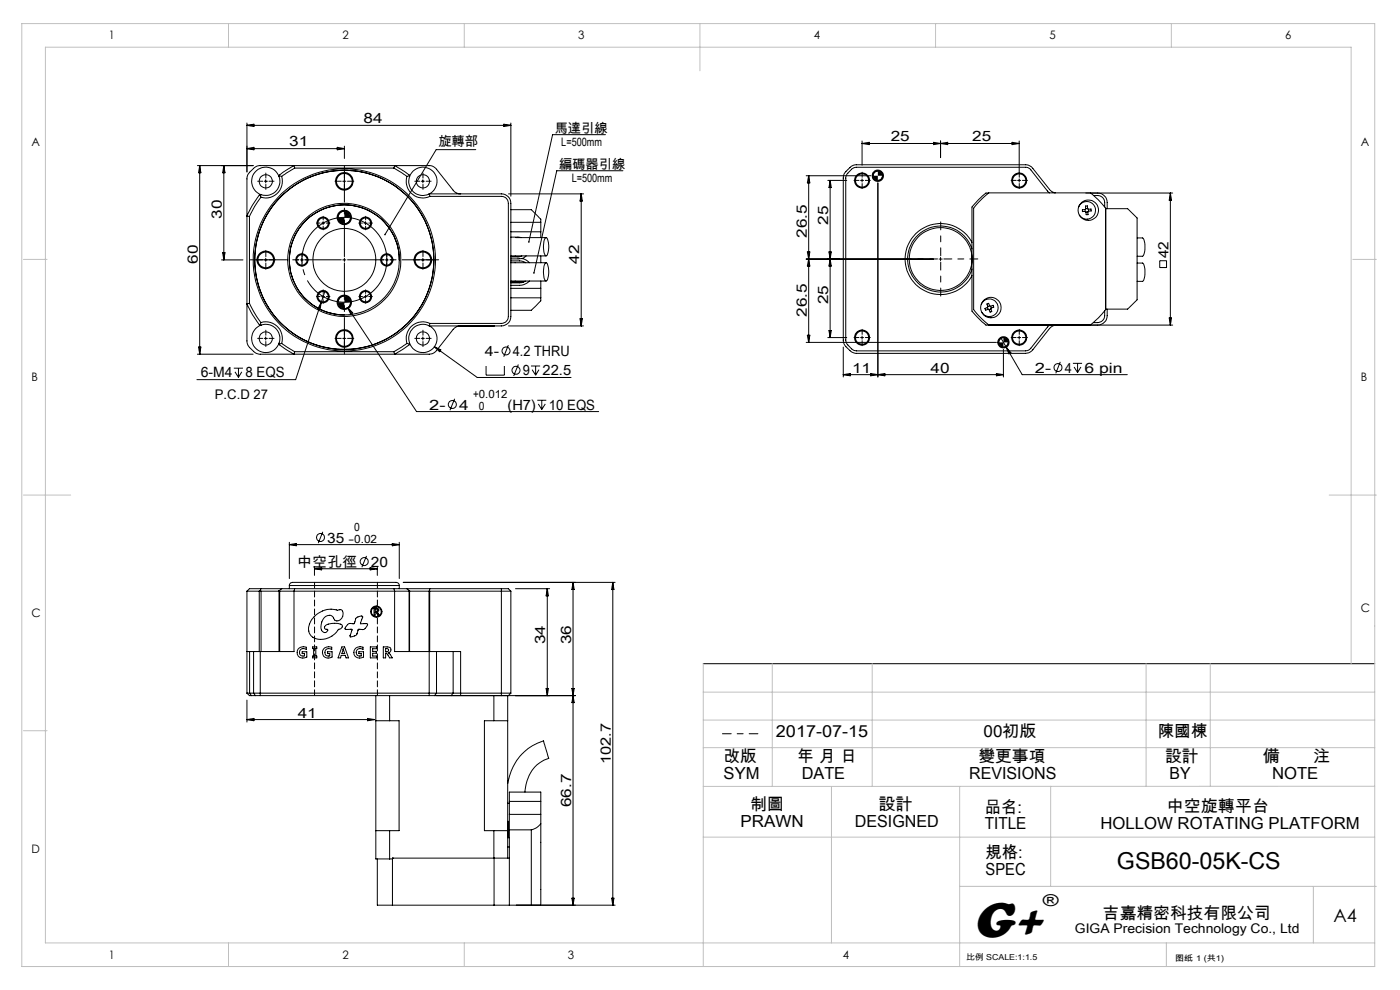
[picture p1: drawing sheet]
<svg xmlns="http://www.w3.org/2000/svg" width="297mm" height="210mm" viewBox="0 0 297 210" stroke-linecap="round" stroke-linejoin="round" font-family="sans-serif">
<g fill="none" stroke="#000" stroke-width=".21">
<path d="M41.9 35.1h11.8M42.4 35.1v40M42.4 35.1l.2 1.5h-.5zM47.5 35.1l.2 1.5h-.5zM47.5 35.1v20M52.4 26.1v10.4M52.4 26.6l1.5-.3v.5zM52.4 26.6h56M52.4 31.5h20.7M52.4 31.5l1.5-.3v.6zM56.1 38.4h.6M56.4 38.1v.7"/>
<path d="M59.2 37.5a2.99 2.99 0 0 1-.7 3.1 2.99 2.99 0 0 1-3.1 .7M59.2 37.3v.2M59.2 37.5a3 3 0 0 0-5-1.1 3 3 0 0 0 1.2 4.9M59.2 37.3l.6 .1M59.8 37.4a3.5 3.5 0 0 1-4.4 4.4M62.5 35.7l-2.7 1.7M62.5 35.7l-.1-.6-2.4 1.4-.8 .8M62.5 35.7h21.1M71.5 31.2l1.6 .3-1.6 .3zM72.7 38.4h.7M73.1 38.1v.7M73.1 31v2.6"/>
<path d="M83.6 35.7l2.7 1.7M83.6 35.7l.1-.6 2.3 1.4 .9 .8M86.3 37.4a3.5 3.5 0 0 0 1.1 3.7 3.5 3.5 0 0 0 3.8 .6M86.9 37.3v.2M86.9 37.5a2.99 2.99 0 0 0 .8 3.2 2.99 2.99 0 0 0 3.3 .5M86.9 37.5a3 3 0 0 1 4.8-1.3 3 3 0 0 1-.7 5M86.9 37.3l-.6 .1M89.4 38.4h.6M89.7 38.1v.7M100.9 31.7h-8.4l-10.8 18.1M106.9 26.3l1.5 .3-1.5 .2zM108.4 26.1v15.5"/>
<path d="M128.4 28.6h-11.2l-5 22.7M132.2 36.2h-14.1l-4.8 21.7M171 37.3h13.7M171.6 37.3v35.3M171.6 37.3l.2 1.5h-.5zM175.6 38.3h4M176.1 38.3v33.3M176.1 38.3l.3 1.5h-.5zM182.6 38.3h.6M182.9 29.9v5.2M182.9 38v.6M182.9 30.4h33.3"/>
<path d="M182.9 30.4l1.5-.2v.5zM186.2 36.3a1.02 1.02 0 0 0-1 1M186.2 38.8v41.2M187.2 37.3v.1a.96 .96 0 0 1-1 .9M198 30.2l1.5 .2-1.5 .3zM199.5 29.9v3.5M199.5 30.4l1.5-.2v.5zM214.7 30.2l1.5 .2-1.5 .3zM215.9 38.3h.6M216.2 29.9v6.9M216.2 38v.6M47 55.1h4.5"/>
<path d="M47.2 53.6h.5l-.2 1.5zM52.9 45.9v18.4M55.2 41.3h.2M55.2 41.3l-.2 .1a19.8 19.8 0 0 0-2.6 4.4l.5 .1M55.2 41.3l.2 .5M55.4 41.8l-1.4 2-1.1 2.1M56.1 55.1h.6M56.4 54.8v.6M63.7 55.1h.7M64 54.8v.6M68.2 47.3h.7M68.5 47v.7"/>
<path d="M72.7 55.1h.7M73.1 44.8a1.33 1.33 0 0 0-1.4 1.3M73.1 54.8v.6M74.4 46.1a1.33 1.33 0 0 1-1.3 1.4M77.2 47.3h.7M77.5 47v.7M81.7 55.1h.7M82.1 54.8v.6M84.7 55.1a11.7 11.7 0 0 0-11.7-11.6 11.7 11.7 0 0 0-11.6 11.7 11.7 11.7 0 0 0 11.7 11.6M89.4 55.1h.6M89.7 54.8v.6M91.1 41.1h15.3a1.99 1.99 0 0 1 2 2v24a1.99 1.99 0 0 1-2 2h-15.3"/>
<path d="M91.1 41.1l-.1 .1M91.1 41.1l.1 .6M91.2 41.7h15.2a1.45 1.45 0 0 1 1.4 1.4v24a1.51 1.51 0 0 1-1.4 1.5h-15.2M97.7 41.1a2.08 2.08 0 0 1-1.6-.8l-3.5-4.4a1.94 1.94 0 0 0-1.5-.8h-35.9a1.78 1.78 0 0 0-1.4 .6l-1.2 1.3-.2 .8v34.7l.3 .9 1.1 1.1a1.78 1.78 0 0 0 1.4 .6h35.9a1.94 1.94 0 0 0 1.5-.7l3.5-4.5a1.91 1.91 0 0 1 1.6-.8M107.9 41.1h15.9M108.4 54.3h7.5M108.4 59.6h7.5M108.4 55.7h7.5M108.4 50.3l2.2 .1M108.4 55.3a5 5 0 0 1 3 .3l.1 .1M108.4 44.5h4.3l1.5 1.4a1.19 1.19 0 0 1 .5 1.2v.1M108.4 49.2h6.3"/>
<path d="M108.4 47.2h6.3M108.4 59.8h2.7M109.4 50.4h6.5M110.7 54.3l-.8 .2h-1.5M110.8 54.8l.8 .4 .7 .5M110.8 54.8l-2.4 .1M111.5 59.6l-.1 .1a4.4 4.4 0 0 1-3 .3M111.6 54.3l-.8 .5M112.3 59.6l-.8 .6a5 5 0 0 1-3.1 .3M114.7 47.2v3.2M114.7 54.3v1.4M114.7 59.6v3.6"/>
<path d="M115.6 50.5l.3-.1a3.5 3.5 0 0 1 .3 3.4l-.2 .4a1.15 1.15 0 0 1-.7-1.3 4.3 4.3 0 0 1 .3-2.4zM115.7 55.8l.2-.1a3.6 3.6 0 0 1 .3 3.4l-.2 .5a1.07 1.07 0 0 1-.7-1.4v-.4a2.98 2.98 0 0 1 .4-2zM123.3 41.1v28M123.3 41.1l.2 1.5h-.5zM171 55h27M171.3 53.4h.5l-.2 1.6zM171.6 55l.2 1.4h-.5zM175.9 53.4h.5l-.3 1.6zM176.1 55l.3 1.4h-.5zM199.2 55h.7M199.5 54.6v.7M206.2 51.4a7.5 7.5 0 0 0-11.4-2.3 7.5 7.5 0 0 0 0 11.7 7.5 7.5 0 0 0 11.4-2.4"/>
<path d="M206.2 52.8a7 7 0 0 0-10.8-3.5 7 7 0 0 0 0 11.3 7 7 0 0 0 10.8-3.5M209.7 40.9h-.5l-.8 .7-2.2 2.3v22.1l3 3h39.6M222.6 40.9l-4-5-.9-.4h-36.1l-.8 .3-1.1 1.1-.3 .7v34.7l.3 .8 1 .9 .5 .3 .5 .1h35.9l.6-.1 .5-.4 4-4.9M223.9 40.9l-1.1-.6-3.7-4.6a2.08 2.08 0 0 0-1.5-.7h-35.9a1.78 1.78 0 0 0-1.4 .6l-1.2 1.2-.2 .8v34.7l.2 .8 .4 .4 1.1 1.1 .9 .4h36.1a2.08 2.08 0 0 0 1.5-.8l3.5-4.5a1.91 1.91 0 0 1 1.6-.7M228.8 43.9a1.87 1.87 0 0 1 2.8-.9 1.87 1.87 0 0 1 .3 2.9 1.87 1.87 0 0 1-2.9-.3M230.2 44.4v.5M230.3 43.7h.4a.48 .48 0 0 0 0 .5 .48 .48 0 0 0 .5 .2 .2 .2 0 0 1 .3 .2 .2 .2 0 0 1-.3 .2 .47 .47 0 0 0-.4 .2 .47 .47 0 0 0 0 .5h-.4a.51 .51 0 0 0-.1-.6 .51 .51 0 0 0-.6 0l-.1-.4a.49 .49 0 0 0 .7-.1 .49 .49 0 0 0 0-.6zM230.3 44.3h.4M230.4 40.9h18.4M230.8 44.9l-.4 .1M230.9 44.4v.4M232 41.5a1.73 1.73 0 0 1 2.4 1.5v.9"/>
<path d="M232.9 40.9a2.05 2.05 0 0 1 2 2.1v1.3M234.6 44.3h4.6l2 1.9v17.4l-2 2h-4.6M241.2 55.8h1.2a3.6 3.6 0 0 1 .3 3.4l-.2 .4-1.3 .1M241.2 50.5h1.2a3.5 3.5 0 0 1 .3 3.3l-.2 .5-1.3 .1M246 55.3h1.5v1.5h-1.5zM248.3 40.9v28.1M248.3 40.9l.2 1.6h-.5zM41.9 75.1h11.8M42.1 73.6h.5l-.2 1.5zM49.6 78.1h1.9M49.8 78.9l.8 1.1M50.6 78.1v1.9"/>
<path d="M51.3 78.9l-.7 1.1M52.9 64.3l1.1 2.1 1.4 2M52.9 64.3l-.5 .1a17.7 17.7 0 0 0 2.8 4.6M55.2 69h.2M55.4 68.4a3.5 3.5 0 0 1 4.4 4.4M55.4 68.4l-.2 .6M55.4 69a2.99 2.99 0 0 1 3.1 .7 2.99 2.99 0 0 1 .7 3.1M55.4 69a3 3 0 0 0-1.2 4.9 3 3 0 0 0 5-1.1M56.1 71.8h.6M56.4 71.5v.6M59.2 72.8v.2M59.2 73l1.2 1 2 1.1 .1-.5"/>
<path d="M59.8 72.8l2.7 1.8M59.8 72.8l-.6 .2M62.5 74.6h21.1M68.1 64.2l-5.4 16.3h-20.9M68.1 64.2l-.2 1.5-.5-.2zM68.2 62.9h.7M68.5 62.6v.6M69 61.7l-.9 2.5M72.7 71.8h.7M73.1 62.8a1.33 1.33 0 0 0-1.4 1.3M73.1 71.5v.6M73.8 65.3l14.6 22h38.6"/>
<path d="M73.8 65.3l1 1-.4 .3zM74.4 64.1a1.33 1.33 0 0 1-1.3 1.4M77.2 62.9h.7M77.5 62.6v.6M86.3 72.8l-2.7 1.8M86.3 72.8l.6 .2M86.9 72.8v.2M86.9 73l-1.2 1-2 1.1-.1-.5M89.4 71.8h.6M89.7 71.5v.6M91 69.1a2.99 2.99 0 0 0-3.3 .5 2.99 2.99 0 0 0-.8 3.2M91 69.1a3 3 0 0 1 .7 4.9 3 3 0 0 1-4.8-1.2"/>
<path d="M91 69.1h.1M91.2 68.6a3.5 3.5 0 0 0-3.8 .5 3.5 3.5 0 0 0-1.1 3.7M91.2 68.6l-.1 .5M92.1 73.5l9.1 6.6h19.9M92.1 73.5l1.4 .7-.3 .4zM103.1 77.6v2h3.9v-2M104.8 69.1v.1M107.8 73.2l-.9 2.5M107.9 69.1h15.9M108.4 61.2h6.3M108.4 63.2h6.3M110 77.3l-1 2.5"/>
<path d="M112.6 77.6h2M112.9 78.4l.7 1.2M113.6 77.6v2M114.3 78.4l-.7 1.2M114.7 63.2a1.17 1.17 0 0 1-.5 1.2l-1.5 1.4h-4.3M123 67.6h.5l-.2 1.5zM171 72.6h40.4M171.3 71.1h.5l-.2 1.5zM175.6 71.6h4M175.9 70.1h.5l-.3 1.5zM178.9 73.6v6.4M178.9 79.5l1.5-.3v.5z"/>
<path d="M182.6 71.6h.6M182.9 71.3v.7M184.7 79.2l1.5 .3-1.5 .2zM186.2 79.5l1.5-.3v.5zM208.2 64.5a1.87 1.87 0 0 1 2.7-.7 1.87 1.87 0 0 1 .3 2.8 1.87 1.87 0 0 1-2.9-.3M209.4 64.5l.3-.2a.5 .5 0 0 0 .7 .6 .22 .22 0 0 1 .4 .1 .22 .22 0 0 1-.3 .3 .47 .47 0 0 0-.1 .8l-.3 .1a.55 .55 0 0 0-.7-.5 .24 .24 0 0 1-.4-.1 .24 .24 0 0 1 .3-.3l.2-.2zM209.5 65.2l.1 .4M209.8 68.9l-2.2-1.9-1-1.3v-21.5l.3-.5 2.9-2.8h21.5l1.7 1.5 1.6 1.8v21.5l-1.6 1.7-1.8 1.6M209.9 64.9l-.4 .1M210.1 65l.2 .4M210.2 65.5l-.4 .2M211.4 79.2l1.5 .3-1.5 .2z"/>
<path d="M212.3 71.6l1.2 2.1M212.9 71.6h-.2a.97 .97 0 0 0-.8 1M212.9 74.1v5.9M212.9 79.5h-34M213.5 73.7l3.4 5.8h22.2M213.5 73.7l1 1.1-.5 .3zM213.9 72.6v.2a.97 .97 0 0 1-1 .8M215.9 71.6h.6M216.2 71.3v.7M224.9 76.8l-.9 2.4M227.6 77.1h2M227.9 77.8l.7 1.2"/>
<path d="M228.6 77.1v1.9M229.3 77.8l-.7 1.2M234.4 66a1.97 1.97 0 0 1-.7 2.2l-.5 .2h-1.2M234.9 65.6a3.1 3.1 0 0 1-.6 2.8l-.7 .4-.7 .2M248 67.4h.5l-.2 1.6zM96.4 84.6l-.9 2.4M114 84.9h1.9M114.2 85.7l.7 1.1M114.9 84.9v1.9M115.7 85.7l-.8 1.1M61.4 115v7.7M61.4 115.5h23.3"/>
<path d="M61.4 115.5l1.5-.2v.5zM68.5 112.8l-1 2.4M77.8 117.9l-1 2.4M83.2 115.3l1.5 .2-1.5 .3zM84.7 115v7.7M52.4 138.2h.6M52.4 125.4h2.6M52.4 125.4v21.6M53 138.2v8.8M53 138.2h.8M53.8 138.2h1.4M53.8 138.2v8.8"/>
<path d="M55 125.4v12.8M55.2 125.3l.2 .1M55.2 125.3l-.2 .1M55.2 138.2v9.4M55.4 124.9h4.4M55.4 124.9h-1.7a1.28 1.28 0 0 0-1.3 .5M55.4 124.9l-.2 .4M55.4 125.4h3.8M55.4 125.4v12.8M59.2 125.3l.1 .1M59.2 125.3v.1M59.2 125.4v12.8"/>
<path d="M59.3 125.4h3.1M59.3 125.4v12.8M59.8 124.9h2.7M59.8 124.9l-.6 .4M61.4 124.2a.97 .97 0 0 1 1.3-.7h21.3a.64 .64 0 0 1 .7 .7M61.4 124.2h23.3M61.4 124.2v.7M62.4 125.4v12.8h-7.2M62.4 125.4h21.3M62.5 124.9h21.1M62.5 124.9l-.1 .5M63.2 137.7a1.53 1.53 0 0 1 1.8-.4v.5a.84 .84 0 0 0-1.4 .3 .84 .84 0 0 0 1 1v-.5h-.5v-.4h1v1.2a1.27 1.27 0 0 1-1.7-.1 1.27 1.27 0 0 1-.2-1.6z"/>
<path d="M66.3 137.2h.9v.4h-.2v1.6h.2v.4h-.9v-.4h.2v-1.6h-.2zM66.6 130.8a4.6 4.6 0 0 1 5-1.3 .77 .77 0 0 1 .9-.1 .77 .77 0 0 1 .3 .9 1.24 1.24 0 0 1-1.8 1.2 1.21 1.21 0 0 0-1-1 1.21 1.21 0 0 0-1.2 .5 2.27 2.27 0 0 0-.3 3 .59 .59 0 0 0 .7 .1 .59 .59 0 0 0 .3-.6 .47 .47 0 0 1-.6-.5 2.63 2.63 0 0 1 2.8-.8l.7 .3a.52 .52 0 0 1-.1 .9l-.5 .1a4.3 4.3 0 0 1-5.4 1.7 2.57 2.57 0 0 1-.3-3.8zM66.7 120.1v2M66.7 120.6h13.3M66.7 120.6l1.5-.2v.5zM68.9 137.4a1.79 1.79 0 0 1 1.5-.1v.5a.83 .83 0 0 0-1.4 .3 .83 .83 0 0 0 1 1v-.5h-.5v-.4h.9v1.2a1.25 1.25 0 0 1-1.7-.2 1.25 1.25 0 0 1 .2-1.8zM72.5 137.2h.6l.8 2.4h-.5l-.2-.6h-.8l-.2 .6h-.5zM72.8 137.6l.3 1h-.6zM73.7 132.5l.6-.3a.73 .73 0 0 0 .7 .1 .73 .73 0 0 0 .4-.7 1.08 1.08 0 0 1 1.5-.9l-.5 1.5 1 .1a.35 .35 0 0 1 .6 .2 1.3 1.3 0 0 1-1.9 1l-.1 .1a1.31 1.31 0 0 1-1.7 1.4l.4-1.4-1.5-.2 .1-.4zM75 132.3h.1M75.5 137.4a1.71 1.71 0 0 1 1.5-.1v.5a.84 .84 0 0 0-1.4 .3 .84 .84 0 0 0 1 1v-.5h-.5v-.4h1v1.2a1.25 1.25 0 0 1-1.8-.2 1.25 1.25 0 0 1 .2-1.8zM78.5 120.4l1.5 .2-1.5 .3z"/>
<path d="M78.6 137.2h1.3v.4h-.8v.6h.7v.4h-.7v.6h.8v.4h-1.3zM79.3 129h.7l.3 .2v.4l-.3 .2 .4 .7h-.2l-.4-.6h-.2v.6h-.3zM79.6 129.2h.4v.4l-.4 .1zM80 120.1v2M81.3 137.2a1.5 1.5 0 0 1 1.6 .4 .7 .7 0 0 1-.5 .9l.8 1.1h-.5l-.5-.9-.2-.1h-.2v1h-.5zM81.8 137.6l.6 .2v.2l-.2 .2-.4 .1zM82.4 138.5h.1M83.6 124.9h2.7M83.6 124.9l.1 .5M83.7 125.4h3.1M83.7 125.4v12.8h7.4M84.7 124.2v.7"/>
<path d="M85.5 123.5h45M86.3 124.9h4.9M86.3 124.9l.6 .4M86.8 125.4v12.8M86.9 125.3l-.1 .1M86.9 125.4h4.1M86.9 125.3v12.9M91 125.4h.1M91 125.4v12.8M91.1 138.2h1.5M91.1 138.2v9.4M91.1 125.4h.1"/>
<path d="M91.2 125.4h17.2M91.2 125.4v12.8M91.2 124.9h15.2M91.2 124.9l-.1 .5M92.6 138.2h3.5M92.6 138.2v8.8M96.1 138.2h1.6v9.4M96.1 138.2v8.8M106.4 124.9h1.4l.6 .5M106.4 124.9v22.7h1.4l.6-.6M108.4 125.4v21.6M109.4 124.9h7.2"/>
<path d="M116.1 124.9v22.7M116.1 124.9l.2 1.5h-.4zM121.6 123.5l.2 1.6h-.5zM121.6 123.5v68.5M130 123.5v68.5M130 123.5l.2 1.6h-.4zM52.4 147h.6M52.4 147l.5 .6h.4M52.4 148.5v4.7M52.4 152.6l1.5-.2v.5zM52.4 152.6h27.1M53 147h.8"/>
<path d="M53 147l.3 .6M53.3 147.6h.9M53.8 147h38.8M53.8 147l.4 .6M54.2 147.6h1M55.2 147.6h35.9M78 152.4l1.5 .2-1.5 .3zM79.7 147.6v34.6h3M79.7 152.9h3M82.7 152.9h2v23.3h-2M82.7 147.6v5.3M91.1 147.6h1.1"/>
<path d="M92.2 147.6h29.9M92.6 147h3.5M92.6 147l-.4 .6M96.1 147h12.3M96.1 147l-.4 .6h.5M104.8 152.9h2.9M104.8 152.9h-2v23.3h2M105.4 147.6h-.6v5.3M107.7 147.6v34.4M115.9 146h.4l-.2 1.6zM121.3 146h.5l-.2 1.6zM121.6 147.6l.2 1.4h-.5z"/>
<path d="M149.2 140.8h142.4M79.7 176.2h3M82.7 176.2v6M104.8 176.2h2.9M104.8 176.2v15.8M107.7 174.6l.1 3.1M107.7 177.7h.4M107.7 179.7h.4M107.7 170.4h.4M107.7 166.1a11 11 0 0 1 7.6-8.9l1.1 3.7a7.6 7.6 0 0 0-5 7.1M107.8 174.2v.6M108.1 172.7v3.3"/>
<path d="M108.1 172.7v-4.7h6.6v4.7M108.1 176h4.6M108.1 176v16M108.1 172.7h6.6M108.1 170h6.6M112.7 176v16M114.7 172.7v2.1M114.7 174.8l-.9 .8-1.1 .4M114.7 174.8v17.2M80 182.2v9.8h3.3M82.7 182.2h.5M83.3 182h.1"/>
<path d="M83.3 182h24.8M83.3 192h21.5M83.3 182v10M104.8 192h3.3M108.1 192h22.4M121.3 190.5h.5l-.2 1.5zM129.8 190.5h.4l-.2 1.5z"/>
<circle cx="56.4" cy="38.5" r="1.4"/>
<circle cx="73" cy="38.5" r="1.67"/>
<circle cx="73" cy="38.5" r="1.86"/>
<circle cx="89.7" cy="38.5" r="1.4"/>
<circle cx="182.9" cy="38.3" r="1.59"/>
<circle cx="182.9" cy="38.3" r="1.4"/>
<circle cx="186.2" cy="37.3" r="1"/>
<circle cx="186.2" cy="37.3" r="1.2"/>
<circle cx="216.2" cy="38.3" r="1.59"/>
<circle cx="216.2" cy="38.3" r="1.4"/>
<circle cx="56.4" cy="55.1" r="1.66"/>
<circle cx="56.4" cy="55.1" r="1.88"/>
<circle cx="64" cy="55.1" r="1.3"/>
<circle cx="64.1" cy="55.1" r="1.1"/>
<circle cx="68.5" cy="47.3" r="1.1"/>
<circle cx="68.5" cy="47.3" r="1.3"/>
<circle cx="73" cy="55.1" r="19"/>
<circle cx="73" cy="55.1" r="12"/>
<circle cx="73" cy="46.1" r="1.32"/>
<circle cx="73" cy="55.1" r="11.7"/>
<circle cx="73" cy="55.1" r="6.7"/>
<circle cx="73" cy="46.1" r="1.53"/>
<circle cx="73.1" cy="55.1" r="19.3"/>
<circle cx="77.5" cy="47.3" r="1.1"/>
<circle cx="77.5" cy="47.3" r="1.3"/>
<circle cx="82" cy="55.1" r="1.1"/>
<circle cx="82.1" cy="55.1" r="1.3"/>
<circle cx="89.7" cy="55.1" r="1.87"/>
<circle cx="89.7" cy="55.1" r="1.66"/>
<circle cx="199.5" cy="55" r="6.7"/>
<circle cx="230.9" cy="44.6" r="2.17"/>
<circle cx="56.4" cy="71.8" r="1.41"/>
<circle cx="68.5" cy="62.9" r="1.1"/>
<circle cx="68.5" cy="62.9" r="1.3"/>
<circle cx="73" cy="64.1" r="1.33"/>
<circle cx="73" cy="71.8" r="1.67"/>
<circle cx="73" cy="64.1" r="1.54"/>
<circle cx="73" cy="71.8" r="1.86"/>
<circle cx="77.5" cy="62.9" r="1.1"/>
<circle cx="77.5" cy="62.9" r="1.3"/>
<circle cx="89.7" cy="71.8" r="1.41"/>
<circle cx="107.3" cy="74.4" r=".85"/>
<circle cx="109.5" cy="78.5" r=".85"/>
<circle cx="182.9" cy="71.6" r="1.6"/>
<circle cx="182.9" cy="71.6" r="1.41"/>
<circle cx="210.2" cy="65.2" r="2.16"/>
<circle cx="212.9" cy="72.6" r="1.2"/>
<circle cx="212.9" cy="72.6" r="1"/>
<circle cx="216.2" cy="71.6" r="1.6"/>
<circle cx="216.2" cy="71.6" r="1.41"/>
<circle cx="224.4" cy="78" r=".85"/>
<circle cx="96" cy="85.8" r=".85"/>
<circle cx="68" cy="114" r=".83"/>
<circle cx="77.3" cy="119.1" r=".84"/>
<circle cx="79.8" cy="129.7" r="1.06"/>
<circle cx="79.8" cy="129.7" r="1.2"/>
</g>
<path d="M81.7 52.5a9 9 0 0 0-15-3.7 9 9 0 0 0 3.8 14.9 9 9 0 0 0 11.4-10.4l-.2-.8" fill="none" stroke="#000" stroke-width=".21" stroke-dasharray="30.5 1.3 1.3 1.3" stroke-dashoffset="4.1" stroke-linecap="butt"/>
<g fill="none" stroke="#000" stroke-width=".21" stroke-dasharray="30.5 1.3 1.3 1.3">
<path d="M55.7 38.4h-1M56.4 37.8v-1.1M56.4 39.1v1.1M57.1 38.4h1M72.4 38.4h-1.3M73.1 37.8v-1.4M73.1 39.1v1.3M73.7 38.4h1.4M89.1 38.4h-1.1M89.7 37.8v-1.1M89.7 39.1v1.1M90.4 38.4h1.1"/>
<path d="M182.2 38.3h-1M182.9 37.6v-1.1M182.9 38.9v1.1M183.6 38.3h1M215.6 38.3h-1.1M216.2 37.6v-1.1M216.2 38.9v1.1M216.9 38.3h1.1M55.7 55.1h-1.3M56.4 54.4v-1.3M56.4 55.8v1.3M57.1 55.1h1.3"/>
<path d="M63.4 55.1h-.8M64.1 54.4v-.7M64.1 55.8v.7M64.7 55.1h.8M67.9 47.3h-.8M68.6 46.6v-.7M68.6 48v.7M69.2 47.3h.8M76.9 47.3h-.8M77.6 46.6v-.7M77.6 48v.7M78.2 47.3h.8"/>
<path d="M81.4 55.1h-.8M82.1 54.4v-.7M82.1 55.8v.7M82.7 55.1h.8M89.1 55.1h-1.4M89.7 54.4v-1.3M89.7 55.8v1.3M90.4 55.1h1.3M55.7 71.8h-1M56.4 71.1v-1.1M56.4 72.4v1.1M57.1 71.8h1"/>
<path d="M67.9 62.9h-.8M68.6 62.2v-.7M68.6 63.6v.7M69.2 62.9h.8M72.4 71.8h-1.3M73.1 71.1v-1.3M73.1 72.4v1.4M73.7 71.8h1.4M76.9 62.9h-.8M77.6 62.2v-.7M77.6 63.6v.7M78.2 62.9h.8"/>
<path d="M89.1 71.8h-1.1M89.7 71.1v-1.1M89.7 72.4v1.1M90.4 71.8h1.1M182.2 71.6h-1M182.9 70.9v-1M182.9 72.3v1M183.6 71.6h1M215.6 71.6h-1.1M216.2 70.9v-1M216.2 72.3v1M216.9 71.6h1.1"/>
</g>
<path d="M198.9 54.9h-7.2M199.6 54.3v-7.2M199.6 55.6v7.2M200.2 54.9h7.2" fill="none" stroke="#000" stroke-width=".21" stroke-dasharray="30.5 1.3 1.3 1.3" stroke-dashoffset="28.8"/>
<path d="M72.4 55.1h-19.3M73.1 54.4v-19.3M73.1 55.8v19.3M73.7 55.1h19.4" fill="none" stroke="#000" stroke-width=".21" stroke-dasharray="30.5 1.3 1.3 1.3" stroke-dashoffset="22.7"/>
<path d="M153.3 155.6h7.5" fill="none" stroke="#000" stroke-width=".21" stroke-dasharray="30.5 1.3 1.3 1.3" stroke-dashoffset="28.6"/>
<path d="M66.7 123.5v24M80.1 123.5v24" fill="none" stroke="#000" stroke-width=".21" stroke-dasharray="1.3 .6" stroke-dashoffset=".1"/>
<g fill="none" stroke="#c0c0c0" stroke-width=".21">
<path d="M4.6 5h287v200h-287zM48.5 5v5M98.5 5v5M148.5 5v10M198.5 5v5M248.5 5v5M5 55h5M287 55h5M5 105h10M282 105h10M5 155h5M149.2 152.7h142.4"/>
<path d="M149.2 146.8h142.4M149.2 140.8v64.2M149.2 158.6h142.4M163.8 140.8v26M185 140.8v26M243.1 140.8v26M256.8 140.8v26M286.6 140.8v-130.8h-277v190h282M149.2 177.6h142.4M176.4 166.8v33.2M203.6 166.8v38.2M222.9 166.8v21.2"/>
<path d="M291.6 166.8h-142.4M203.6 188h88.4M278.6 188v12M48.5 200v5M98.5 200v5M247.4 200v5"/>
</g>
<g fill="#000">
<path d="M185.2 37.3v.1a.97 .97 0 0 0 1 .9v-1zM186.2 36.3v1h1l-.1-.4a.91 .91 0 0 0-.9-.6zM211.9 72.6l.1 .4a.88 .88 0 0 0 .9 .6v-1zM212.9 71.6v1h1a1.02 1.02 0 0 0-1-1z"/>
<path d="M81.6 49.6l-.1 .3 .2-.1-.1 .1h.1a.17 .17 0 0 0 .1-.2 .17 .17 0 0 0-.2-.1zM112.1 51.2l-.1 .1 .1 .2 .1-.2v.2l.2-.2zM113.2 57.7l-.1 .3 .1 .1 .1-.2v.2l.1-.3z"/>
<path d="M71.7 64.1a1.33 1.33 0 0 0 1.4 1.4v-1.4zM73.1 62.8v1.3h1.3a1.33 1.33 0 0 0-1.3-1.3zM71.7 46.1a1.33 1.33 0 0 0 1.4 1.4v-1.4zM73.1 44.8v1.3h1.3a1.33 1.33 0 0 0-1.3-1.3z"/>
</g>
<text font-size="11" x="206.4" y="198.7">G+</text>
<text font-size="4.9" x="237" y="184.4">GSB60-05K-CS</text>
<text font-size="3.9" x="282.9" y="195.5">A4</text>
<g font-size="3.5">
<text x="153.5" y="161.7">改版</text>
<text x="164.6" y="156.3">2017-07-15</text>
<text x="169.1" y="161.7">年 月 日</text>
<text x="207.6" y="161.7">變更事項</text>
<text x="208.7" y="156.4">00初版</text>
<text x="245.6" y="156.4">陳國棟</text>
<text x="247.2" y="161.7">設計</text>
<text x="267.9" y="161.7">備</text>
<text x="278.6" y="161.7">注</text>
<text x="153.5" y="165.2">SYM</text>
<text x="170.1" y="165.2">DATE</text>
<text x="205.6" y="165.2">REVISIONS</text>
<text x="248.1" y="165.2">BY</text>
<text x="269.9" y="165.2">NOTE</text>
<text x="159.1" y="171.9">制圖</text>
<text x="186.4" y="171.9">設計</text>
<text x="208.9" y="172.4">品名:</text>
<text x="247.5" y="172.2">中空旋轉平台</text>
<text x="157.1" y="175.4">PRAWN</text>
<text x="181.3" y="175.4">DESIGNED</text>
<text x="208.9" y="175.9">TITLE</text>
<text x="233.5" y="175.8">HOLLOW ROTATING PLATFORM</text>
<text x="209.1" y="182.1">規格:</text>
<text x="209.1" y="185.6">SPEC</text>
<text x="221.2" y="192.2">®</text>
<text x="234" y="194.8">吉嘉精密科技有限公司</text>
</g>
<g font-size="3">
<text x="77.1" y="26.2">84</text>
<text x="189" y="30">25</text>
<text x="206.2" y="30">25</text>
<text x="61.4" y="31.1">31</text>
<text x="47.1" y="46.4" transform="rotate(-90 47.1 46.4)">30</text>
<text x="175.7" y="47.7" transform="rotate(-90 175.7 47.7)">25</text>
<text x="171.1" y="50.5" transform="rotate(-90 171.1 50.5)">26.5</text>
<text x="42" y="56" transform="rotate(-90 42 56)">60</text>
<text x="122.9" y="56" transform="rotate(-90 122.9 56)">42</text>
<text x="247.9" y="54.8" transform="rotate(-90 247.9 54.8)">42</text>
<text x="175.7" y="64.6" transform="rotate(-90 175.7 64.6)">25</text>
<text x="171.1" y="67.2" transform="rotate(-90 171.1 67.2)">26.5</text>
<text x="102.9" y="75.5">4-</text>
<text x="108.8" y="75.5">4.2 THRU</text>
<text x="42.6" y="80.1">6-M4</text>
<text x="52.1" y="80.1">8 EQS</text>
<text x="110.9" y="79.6">9</text>
<text x="115.1" y="79.6">22.5</text>
<text x="180.8" y="79">11</text>
<text x="197.4" y="79">40</text>
<text x="219.5" y="79">2-</text>
<text x="225.9" y="79">4</text>
<text x="230.1" y="79">6 pin</text>
<text x="91" y="86.9">2-</text>
<text x="97.4" y="86.9">4</text>
<text x="107.7" y="86.9">(H7)</text>
<text x="116.4" y="86.9">10 EQS</text>
<text x="69.4" y="115.1">35</text>
<text x="63.1" y="120.2">中空孔徑</text>
<text x="78.7" y="120.2">20</text>
<text x="115.7" y="136.7" transform="rotate(-90 115.7 136.7)">34</text>
<text x="121.2" y="136.7" transform="rotate(-90 121.2 136.7)">36</text>
<text x="63.2" y="152.2">41</text>
<text x="129.6" y="162.1" transform="rotate(-90 129.6 162.1)">102.7</text>
<text x="121.2" y="171.2" transform="rotate(-90 121.2 171.2)">66.7</text>
</g>
<g font-size="2.8">
<text x="117.7" y="28.1">馬達引線</text>
<text x="93" y="31">旋轉部</text>
<text x="118.6" y="35.8">編碼器引線</text>
<text x="45.6" y="84.7">P.C.D 27</text>
<text x="228" y="197.8">GIGA Precision Technology Co., Ltd</text>
</g>
<g font-size="2.5">
<text x="23.1" y="8.4">1</text>
<text x="72.7" y="8.4">2</text>
<text x="122.7" y="8.4">3</text>
<text x="172.7" y="8.4">4</text>
<text x="222.7" y="8.4">5</text>
<text x="272.7" y="8.4">6</text>
<text x="6.7" y="30.9">A</text>
<text x="119.1" y="31">L=500mm</text>
<text x="288.7" y="30.9">A</text>
<text x="121.3" y="38.6">L=500mm</text>
<text x="6.7" y="80.9">B</text>
<text x="288.7" y="80.9">B</text>
<text x="6.7" y="130.9">C</text>
<text x="288.7" y="129.9">C</text>
<text x="6.7" y="180.9">D</text>
<text x="23.1" y="203.4">1</text>
<text x="72.7" y="203.4">2</text>
<text x="120.5" y="203.4">3</text>
<text x="178.8" y="203.4">4</text>
</g>
<g font-size="2.4">
<text x="100.4" y="84.5">+0.012</text>
<text x="101.6" y="86.9">0</text>
<text x="75.2" y="112.7">0</text>
<text x="74" y="115.1">-0.02</text>
</g>
<g font-size="1.7">
<text x="204.9" y="203.7">比例 SCALE:1:1.5</text>
<text x="249.3" y="203.8">图纸 1 (共1)</text>
</g>
</svg>
